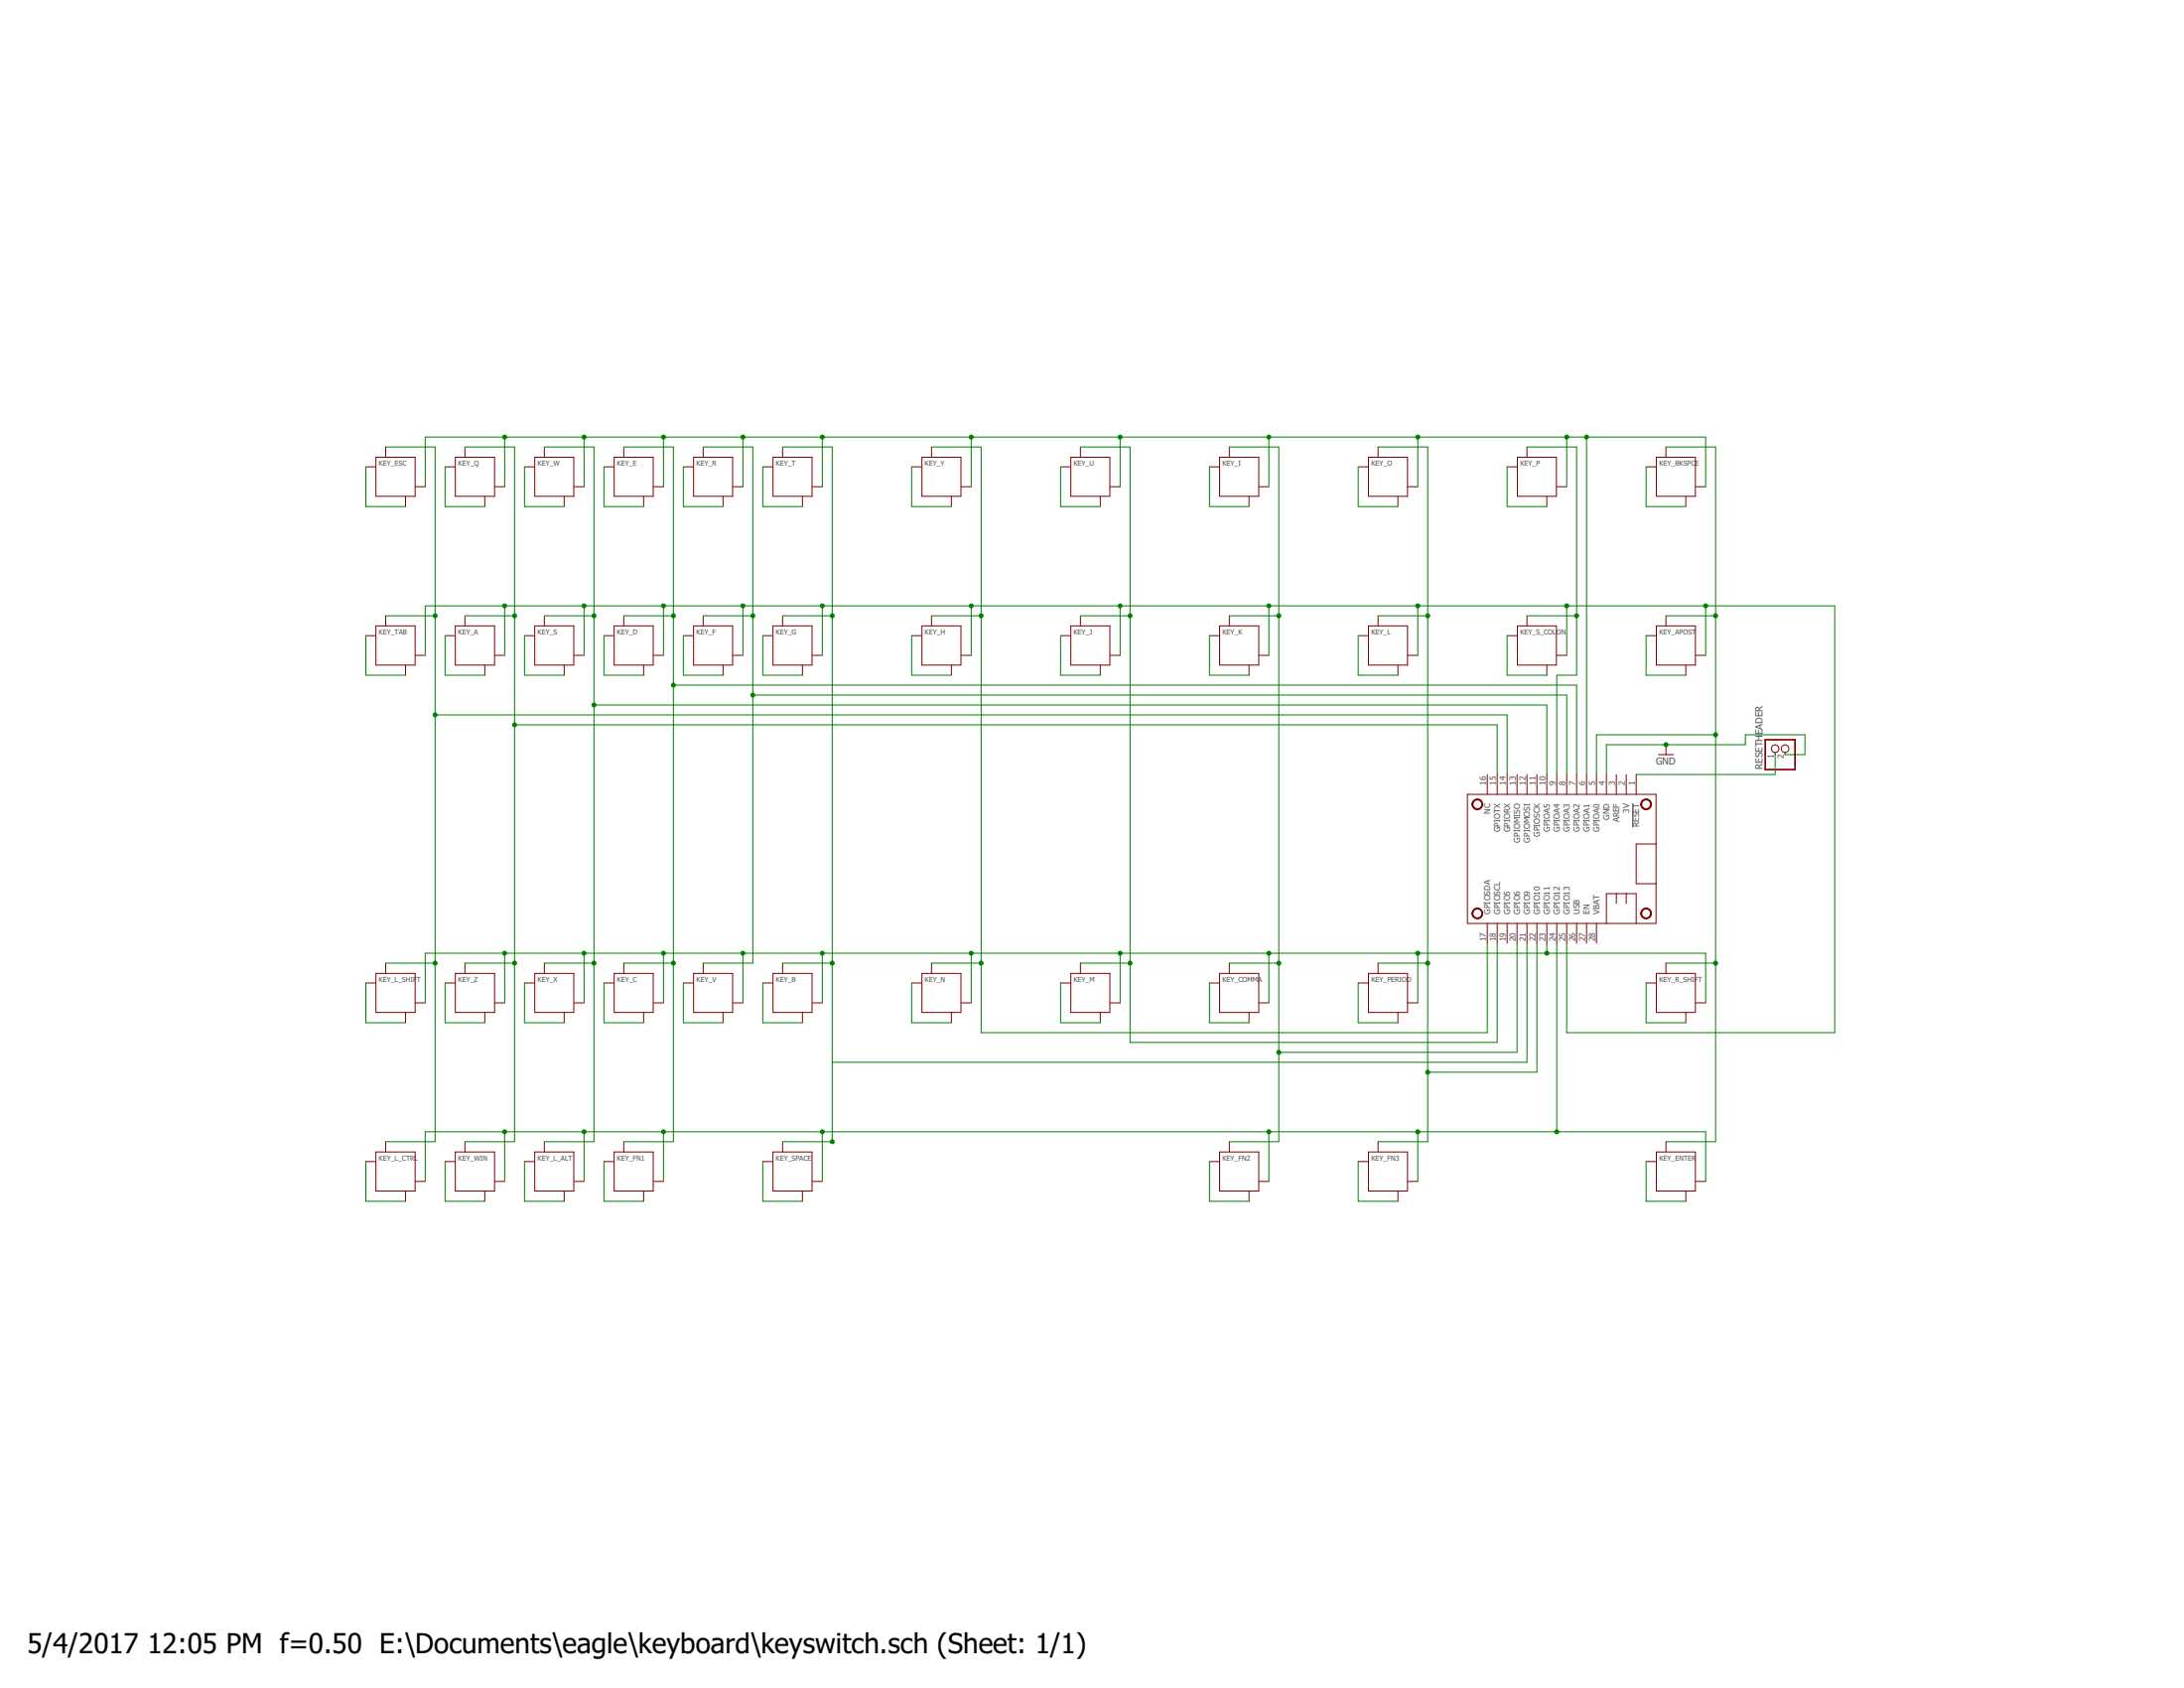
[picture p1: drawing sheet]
<svg xmlns="http://www.w3.org/2000/svg" width="279mm" height="216mm" viewBox="0 0 279 216" stroke-linecap="round" stroke-linejoin="round" font-family="sans-serif">
<path d="M208.9 102.8v3" fill="none" stroke="#505050" stroke-width=".13"/>
<g fill="none" stroke="#800000" stroke-width=".13">
<path d="M46.8 59.7h1.3M48.1 58.5h5v5h-5zM49.3 57.2v1.2M56.9 59.7h1.3M58.3 58.5h5v5h-5zM59.5 57.2v1.2M67.1 59.7h1.3M68.4 58.5h5v5h-5zM69.6 57.2v1.2M77.3 59.7h1.2M78.6 58.5h5v5h-5zM79.8 57.2v1.2"/>
<path d="M87.4 59.7h1.3M88.7 58.5h5v5h-5zM90 57.2v1.2M97.6 59.7h1.2M98.9 58.5h5v5h-5zM100.1 57.2v1.2M116.6 59.7h1.3M117.9 58.5h5v5h-5zM119.2 57.2v1.2M135.7 59.7h1.2M137 58.5h5v5h-5zM138.2 57.2v1.2"/>
<path d="M154.7 59.7h1.3M156 58.5h5v5h-5zM157.3 57.2v1.2M173.8 59.7h1.2M175.1 58.5h5v5h-5zM176.3 57.2v1.2M192.8 59.7h1.3M194.1 58.5h5v5h-5zM195.3 57.2v1.2M210.6 59.7h1.3M211.9 58.5h5v5h-5zM213.1 57.2v1.2"/>
<path d="M49.3 78.8v1.2M51.9 63.5v1.3M53.1 62.3h1.3M59.5 78.8v1.2M62 63.5v1.3M63.3 62.3h1.3M69.6 78.8v1.2M72.2 63.5v1.3M73.4 62.3h1.3M79.8 78.8v1.2M82.3 63.5v1.3M83.6 62.3h1.3"/>
<path d="M90 78.8v1.2M92.5 63.5v1.3M93.8 62.3h1.2M100.1 78.8v1.2M102.7 63.5v1.3M103.9 62.3h1.3M119.2 78.8v1.2M121.7 63.5v1.3M123 62.3h1.2M138.2 78.8v1.2M140.8 63.5v1.3M142 62.3h1.3"/>
<path d="M157.3 78.8v1.2M159.8 63.5v1.3M161.1 62.3h1.2M176.3 78.8v1.2M178.8 63.5v1.3M180.1 62.3h1.3M195.3 78.8v1.2M197.9 63.5v1.3M199.2 62.3h1.2M213.1 78.8v1.2M215.7 63.5v1.3M216.9 62.3h1.3"/>
<path d="M46.8 81.3h1.3M48.1 80.1h5v5h-5zM51.9 85.1v1.3M53.1 83.8h1.3M56.9 81.3h1.3M58.3 80.1h5v5h-5zM62 85.1v1.3M63.3 83.8h1.3M67.1 81.3h1.3M68.4 80.1h5v5h-5zM72.2 85.1v1.3M73.4 83.8h1.3"/>
<path d="M77.3 81.3h1.2M78.6 80.1h5v5h-5zM82.3 85.1v1.3M83.6 83.8h1.3M87.4 81.3h1.3M88.7 80.1h5v5h-5zM92.5 85.1v1.3M93.8 83.8h1.2M97.6 81.3h1.2M98.9 80.1h5v5h-5zM102.7 85.1v1.3M103.9 83.8h1.3"/>
<path d="M116.6 81.3h1.3M117.9 80.1h5v5h-5zM121.7 85.1v1.3M123 83.8h1.2M135.7 81.3h1.2M137 80.1h5v5h-5zM140.8 85.1v1.3M142 83.8h1.3M154.7 81.3h1.3M156 80.1h5v5h-5zM159.8 85.1v1.3M161.1 83.8h1.2"/>
<path d="M173.8 81.3h1.2M175.1 80.1h5v5h-5zM178.8 85.1v1.3M180.1 83.8h1.3M190.3 99.1v2.5M191.5 99.1v2.5M192.8 81.3h1.3M192.8 99.1v2.5M194.1 99.1v2.5M194.1 80.1h5v5h-5zM195.3 99.1v2.5M196.6 99.1v2.5"/>
<path d="M197.9 85.1v1.3M197.9 99.1v2.5M199.2 83.8h1.2M199.2 99.1v2.5M200.4 99.1v2.5M201.7 99.1v2.5M203 99.1v2.5M204.2 99.1v2.5M205.5 99.1v2.5M206.8 99.1v2.5M208 99.1v2.5M209.3 99.1v2.5"/>
<path d="M210.6 81.3h1.3M211.9 80.1h5v5h-5zM212.2 96.5h1.9M213.1 95.2v1.3M215.7 85.1v1.3M216.9 83.8h1.3M227.1 96.2v.3M228.4 96.2v.3M187.7 101.6h24.2v16.5h-24.2zM190.3 118.1v2.5M191.5 118.1v2.5M192.8 118.1v2.5"/>
<path d="M194.1 118.1v2.5M195.3 118.1v2.5M196.6 118.1v2.5M197.9 118.1v2.5M199.2 118.1v2.5M200.4 118.1v2.5M201.7 118.1v2.5M203 118.1v2.5M204.2 118.1v2.5M205.5 118.1v-3.8h3.8v3.8M206.8 114.3v1.3M208 114.3v1.3"/>
<path d="M211.9 107.9h-2.6v5.1h2.6M46.8 125.7h1.3M48.1 124.5h5v5h-5zM49.3 123.2v1.3M51.9 129.5v1.3M53.1 128.3h1.3M56.9 125.7h1.3M58.3 124.5h5v5h-5zM59.5 123.2v1.3M62 129.5v1.3M63.3 128.3h1.3M67.1 125.7h1.3"/>
<path d="M68.4 124.5h5v5h-5zM69.6 123.2v1.3M72.2 129.5v1.3M73.4 128.3h1.3M77.3 125.7h1.2M78.6 124.5h5v5h-5zM79.8 123.2v1.3M82.3 129.5v1.3M83.6 128.3h1.3M87.4 125.7h1.3M88.7 124.5h5v5h-5zM90 123.2v1.3"/>
<path d="M92.5 129.5v1.3M93.8 128.3h1.2M97.6 125.7h1.2M98.9 124.5h5v5h-5zM100.1 123.2v1.3M102.7 129.5v1.3M103.9 128.3h1.3M116.6 125.7h1.3M117.9 124.5h5v5h-5zM119.2 123.2v1.3M121.7 129.5v1.3M123 128.3h1.2"/>
<path d="M135.7 125.7h1.2M137 124.5h5v5h-5zM138.2 123.2v1.3M140.8 129.5v1.3M142 128.3h1.3M154.7 125.7h1.3M156 124.5h5v5h-5zM157.3 123.2v1.3M159.8 129.5v1.3M161.1 128.3h1.2M173.8 125.7h1.2M175.1 124.5h5v5h-5z"/>
<path d="M176.3 123.2v1.3M178.8 129.5v1.3M180.1 128.3h1.3M210.6 125.7h1.3M211.9 124.5h5v5h-5zM213.1 123.2v1.3M215.7 129.5v1.3M216.9 128.3h1.3M46.8 148.6h1.3M48.1 147.3h5v5h-5zM49.3 146v1.3M51.9 152.4v1.2"/>
<path d="M53.1 151.1h1.3M56.9 148.6h1.3M58.3 147.3h5v5h-5zM59.5 146v1.3M62 152.4v1.2M63.3 151.1h1.3M67.1 148.6h1.3M68.4 147.3h5v5h-5zM69.6 146v1.3M72.2 152.4v1.2M73.4 151.1h1.3M77.3 148.6h1.2"/>
<path d="M78.6 147.3h5v5h-5zM79.8 146v1.3M82.3 152.4v1.2M83.6 151.1h1.3M97.6 148.6h1.2M98.9 147.3h5v5h-5zM100.1 146v1.3M102.7 152.4v1.2M103.9 151.1h1.3M154.7 148.6h1.3M156 147.3h5v5h-5zM157.3 146v1.3"/>
<path d="M159.8 152.4v1.2M161.1 151.1h1.2M173.8 148.6h1.2M175.1 147.3h5v5h-5zM176.3 146v1.3M178.8 152.4v1.2M180.1 151.1h1.3M210.6 148.6h1.3M211.9 147.3h5v5h-5zM213.1 146v1.3M215.7 152.4v1.2M216.9 151.1h1.3"/>
<circle cx="227.1" cy="95.8" r=".49"/>
<circle cx="228.4" cy="95.8" r=".49"/>
</g>
<g fill="#800000" stroke="#800000" stroke-width=".13">
<path d="M188.5 116.4a.7 .7 0 0 1 1.1 .1 .7 .7 0 0 1-.4 1 .7 .7 0 0 1-.9-.7h.1a.57 .57 0 0 1 .8-.5 .57 .57 0 0 1 .2 .9 .57 .57 0 0 1-.9-.2l-.1-.2h-.1z" fill-rule="evenodd"/>
<path d="M188.5 102.4a.7 .7 0 0 1 1.1 .1 .7 .7 0 0 1-.4 1 .7 .7 0 0 1-.9-.6h.1a.57 .57 0 0 1 .8-.6 .57 .57 0 0 1 .2 .9 .57 .57 0 0 1-.9-.1l-.1-.2h-.1z" fill-rule="evenodd"/>
<path d="M210.1 102.4a.7 .7 0 0 1 1.1 .1 .7 .7 0 0 1-.4 1 .7 .7 0 0 1-.9-.6h.1a.56 .56 0 0 1 .8-.6 .56 .56 0 0 1 .2 .9 .56 .56 0 0 1-.9-.1l-.1-.2h-.1z" fill-rule="evenodd"/>
<path d="M210.1 116.4a.7 .7 0 0 1 1.1 .1 .7 .7 0 0 1-.4 1 .7 .7 0 0 1-.9-.7h.1a.56 .56 0 0 1 .8-.5 .56 .56 0 0 1 .2 .9 .56 .56 0 0 1-.9-.2l-.1-.2h-.1z" fill-rule="evenodd"/>
</g>
<path d="M225.8 94.6h3.8v3.8h-3.8z" fill="none" stroke="#800000" stroke-width=".21"/>
<g fill="none" stroke="#008000" stroke-width=".13">
<path d="M46.8 59.7v5.1h5.1M49.3 57.2h6.4v88.8h-6.4M56.9 59.7v5.1h5.1M59.5 57.2h6.3v88.8h-6.3M64.6 55.9v6.4M67.1 59.7v5.1h5.1M69.6 57.2h6.4v88.8h-6.4M74.7 55.9v6.4M77.3 59.7v5.1h5M79.8 57.2h6.3v88.8h-6.3M84.9 55.9v6.4M87.4 59.7v5.1h5.1"/>
<path d="M90 57.2h6.3v66h-6.3M95 55.9v6.4M97.6 59.7v5.1h5.1M100.1 57.2h6.4v88.8h-6.4M105.2 55.9v6.4M116.6 59.7v5.1h5.1M119.2 57.2h6.3v74.9h64.8v-11.5M124.2 55.9v6.4M135.7 59.7v5.1h5.1M138.2 57.2h6.4v76.1h46.9v-12.7M143.3 55.9v6.4M154.7 59.7v5.1h5.1"/>
<path d="M157.3 57.2h6.3v88.8h-6.3M162.3 55.9v6.4M173.8 59.7v5.1h5M176.3 57.2h6.3v88.8h-6.3M181.4 55.9v6.4M192.8 59.7v5.1h5.1M195.3 57.2h6.4v29.2h-2.5v12.7M200.4 55.9v6.4M203 55.9v43.2M210.6 59.7v5.1h5.1M213.1 57.2h6.4v88.8h-6.4M49.3 78.8h6.4"/>
<path d="M54.4 62.3v-6.4h163.8v6.4M59.5 78.8h6.3M64.6 77.5v6.3M69.6 78.8h6.4M74.7 77.5v6.3M79.8 78.8h6.3M84.9 77.5v6.3M90 78.8h6.3M95 77.5v6.3M100.1 78.8h6.4M105.2 77.5v6.3M119.2 78.8h6.3"/>
<path d="M124.2 77.5v6.3M138.2 78.8h6.4M143.3 77.5v6.3M157.3 78.8h6.3M162.3 77.5v6.3M176.3 78.8h6.3M181.4 77.5v6.3M195.3 78.8h6.4M200.4 77.5v6.3M213.1 78.8h6.4M218.2 77.5v6.3M46.8 81.3v5.1h5.1"/>
<path d="M54.4 83.8v-6.3h180.3v54.6h-34.3v-11.5M55.7 91.4h137.1v7.7M56.9 81.3v5.1h5.1M65.8 92.7h125.7v6.4M67.1 81.3v5.1h5.1M76 90.2h121.9v8.9M77.3 81.3v5.1h5M86.1 87.6h115.6v11.5M87.4 81.3v5.1h5.1M96.3 88.9h104.1v10.2M97.6 81.3v5.1h5.1M116.6 81.3v5.1h5.1"/>
<path d="M135.7 81.3v5.1h5.1M154.7 81.3v5.1h5.1M173.8 81.3v5.1h5M192.8 81.3v5.1h5.1M210.6 81.3v5.1h5.1M219.5 94h-15.3v5.1M227.1 96.5v2.6h-17.8M228.4 96.5h2.5v-2.5h-7.6v1.2h-17.8v3.9M46.8 125.7v5.1h5.1M49.3 123.2h6.4M54.4 128.3v-6.4h163.8v6.4M56.9 125.7v5.1h5.1"/>
<path d="M59.5 123.2h6.3M64.6 121.9v6.4M67.1 125.7v5.1h5.1M69.6 123.2h6.4M74.7 121.9v6.4M77.3 125.7v5.1h5M79.8 123.2h6.3M84.9 121.9v6.4M87.4 125.7v5.1h5.1M95 121.9v6.4M97.6 125.7v5.1h5.1M100.1 123.2h6.4"/>
<path d="M105.2 121.9v6.4M116.6 125.7v5.1h5.1M119.2 123.2h6.3M124.2 121.9v6.4M135.7 125.7v5.1h5.1M138.2 123.2h6.4M143.3 121.9v6.4M154.7 125.7v5.1h5.1M157.3 123.2h6.3M162.3 121.9v6.4M173.8 125.7v5.1h5M176.3 123.2h6.3"/>
<path d="M181.4 121.9v6.4M194.1 120.6v14h-30.5M195.3 120.6v15.3h-88.8M196.6 120.6v16.5h-14M197.9 120.6v1.3M199.2 120.6v24.2M210.6 125.7v5.1h5.1M213.1 123.2h6.4M46.8 148.6v5h5.1M54.4 151.1v-6.3h163.8v6.3M56.9 148.6v5h5.1M64.6 144.8v6.3"/>
<path d="M67.1 148.6v5h5.1M74.7 144.8v6.3M77.3 148.6v5h5M84.9 144.8v6.3M97.6 148.6v5h5.1M105.2 144.8v6.3M154.7 148.6v5h5.1M162.3 144.8v6.3M173.8 148.6v5h5M181.4 144.8v6.3M210.6 148.6v5h5.1"/>
</g>
<g fill="#008000" stroke="#008000" stroke-width=".13">
<circle cx="65.8" cy="78.8" r=".25"/>
<circle cx="65.8" cy="123.2" r=".25"/>
<circle cx="65.8" cy="92.7" r=".25"/>
<circle cx="76" cy="78.8" r=".25"/>
<circle cx="76" cy="123.2" r=".25"/>
<circle cx="76" cy="90.2" r=".25"/>
<circle cx="96.3" cy="78.8" r=".25"/>
<circle cx="96.3" cy="88.9" r=".25"/>
<circle cx="125.5" cy="78.8" r=".25"/>
<circle cx="125.5" cy="123.2" r=".25"/>
<circle cx="163.6" cy="78.8" r=".25"/>
<circle cx="163.6" cy="123.2" r=".25"/>
<circle cx="163.6" cy="134.6" r=".25"/>
<circle cx="201.7" cy="78.8" r=".25"/>
<circle cx="219.5" cy="78.8" r=".25"/>
<circle cx="219.5" cy="123.2" r=".25"/>
<circle cx="219.5" cy="94" r=".25"/>
<circle cx="64.6" cy="55.9" r=".25"/>
<circle cx="74.7" cy="55.9" r=".25"/>
<circle cx="84.9" cy="55.9" r=".25"/>
<circle cx="95" cy="55.9" r=".25"/>
<circle cx="105.2" cy="55.9" r=".25"/>
<circle cx="124.2" cy="55.9" r=".25"/>
<circle cx="143.3" cy="55.9" r=".25"/>
<circle cx="162.3" cy="55.9" r=".25"/>
<circle cx="181.4" cy="55.9" r=".25"/>
<circle cx="200.4" cy="55.9" r=".25"/>
<circle cx="203" cy="55.9" r=".25"/>
<circle cx="55.7" cy="123.2" r=".25"/>
<circle cx="55.7" cy="78.8" r=".25"/>
<circle cx="55.7" cy="91.4" r=".25"/>
<circle cx="64.6" cy="121.9" r=".25"/>
<circle cx="74.7" cy="121.9" r=".25"/>
<circle cx="84.9" cy="121.9" r=".25"/>
<circle cx="95" cy="121.9" r=".25"/>
<circle cx="105.2" cy="121.9" r=".25"/>
<circle cx="124.2" cy="121.9" r=".25"/>
<circle cx="143.3" cy="121.9" r=".25"/>
<circle cx="162.3" cy="121.9" r=".25"/>
<circle cx="181.4" cy="121.9" r=".25"/>
<circle cx="197.9" cy="121.9" r=".25"/>
<circle cx="106.5" cy="78.8" r=".25"/>
<circle cx="106.5" cy="123.2" r=".25"/>
<circle cx="106.5" cy="146" r=".25"/>
<circle cx="182.6" cy="78.8" r=".25"/>
<circle cx="182.6" cy="123.2" r=".25"/>
<circle cx="182.6" cy="137.1" r=".25"/>
<circle cx="144.6" cy="78.8" r=".25"/>
<circle cx="144.6" cy="123.2" r=".25"/>
<circle cx="64.6" cy="144.8" r=".25"/>
<circle cx="74.7" cy="144.8" r=".25"/>
<circle cx="84.9" cy="144.8" r=".25"/>
<circle cx="105.2" cy="144.8" r=".25"/>
<circle cx="162.3" cy="144.8" r=".25"/>
<circle cx="181.4" cy="144.8" r=".25"/>
<circle cx="199.2" cy="144.8" r=".25"/>
<circle cx="86.1" cy="123.2" r=".25"/>
<circle cx="86.1" cy="78.8" r=".25"/>
<circle cx="86.1" cy="87.6" r=".25"/>
<circle cx="64.6" cy="77.5" r=".25"/>
<circle cx="74.7" cy="77.5" r=".25"/>
<circle cx="84.9" cy="77.5" r=".25"/>
<circle cx="95" cy="77.5" r=".25"/>
<circle cx="105.2" cy="77.5" r=".25"/>
<circle cx="124.2" cy="77.5" r=".25"/>
<circle cx="143.3" cy="77.5" r=".25"/>
<circle cx="162.3" cy="77.5" r=".25"/>
<circle cx="181.4" cy="77.5" r=".25"/>
<circle cx="200.4" cy="77.5" r=".25"/>
<circle cx="218.2" cy="77.5" r=".25"/>
<circle cx="213.1" cy="95.2" r=".25"/>
</g>
<g font-size="3.5">
<text x="3.5" y="211.4">5/4/2017</text>
<text x="18.9" y="211.4">12:05 PM f=0.50 E:\Documents\eagle\keyboard\keyswitch.sch (Sheet: 1/1)</text>
</g>
<g font-size="1.2" fill="#505050">
<text x="211.9" y="97.8">GND</text>
<text x="225.5" y="98.4" transform="rotate(-90 225.5 98.4)">RESETHEADER</text>
</g>
<g font-size="1.1" fill="#505050">
<text x="190.1" y="100.4" transform="rotate(-90 190.1 100.4)">16</text>
<text x="191.4" y="100.4" transform="rotate(-90 191.4 100.4)">15</text>
<text x="192.6" y="100.4" transform="rotate(-90 192.6 100.4)">14</text>
<text x="193.9" y="100.4" transform="rotate(-90 193.9 100.4)">13</text>
<text x="195.2" y="100.4" transform="rotate(-90 195.2 100.4)">12</text>
<text x="196.4" y="100.4" transform="rotate(-90 196.4 100.4)">11</text>
<text x="197.7" y="100.4" transform="rotate(-90 197.7 100.4)">10</text>
<text x="199" y="100.4" transform="rotate(-90 199 100.4)">9</text>
<text x="200.3" y="100.4" transform="rotate(-90 200.3 100.4)">8</text>
<text x="201.5" y="100.4" transform="rotate(-90 201.5 100.4)">7</text>
<text x="202.8" y="100.4" transform="rotate(-90 202.8 100.4)">6</text>
<text x="204.1" y="100.4" transform="rotate(-90 204.1 100.4)">5</text>
<text x="205.3" y="100.4" transform="rotate(-90 205.3 100.4)">4</text>
<text x="206.6" y="100.4" transform="rotate(-90 206.6 100.4)">3</text>
<text x="207.9" y="100.4" transform="rotate(-90 207.9 100.4)">2</text>
<text x="209.1" y="100.4" transform="rotate(-90 209.1 100.4)">1</text>
<text x="226.9" y="97" transform="rotate(-90 226.9 97)">1</text>
<text x="228.2" y="97" transform="rotate(-90 228.2 97)">2</text>
<text x="190.7" y="104.1" transform="rotate(-90 190.7 104.1)">NC</text>
<text x="191.9" y="106.4" transform="rotate(-90 191.9 106.4)">GPIOTX</text>
<text x="193.2" y="106.5" transform="rotate(-90 193.2 106.5)">GPIORX</text>
<text x="194.5" y="107.8" transform="rotate(-90 194.5 107.8)">GPIOMISO</text>
<text x="195.7" y="107.8" transform="rotate(-90 195.7 107.8)">GPIOMOSI</text>
<text x="197" y="107" transform="rotate(-90 197 107)">GPIOSCK</text>
<text x="198.3" y="106.4" transform="rotate(-90 198.3 106.4)">GPIOA5</text>
<text x="199.5" y="106.4" transform="rotate(-90 199.5 106.4)">GPIOA4</text>
<text x="200.8" y="106.4" transform="rotate(-90 200.8 106.4)">GPIOA3</text>
<text x="202.1" y="106.4" transform="rotate(-90 202.1 106.4)">GPIOA2</text>
<text x="203.3" y="106.4" transform="rotate(-90 203.3 106.4)">GPIOA1</text>
<text x="204.6" y="106.4" transform="rotate(-90 204.6 106.4)">GPIOA0</text>
<text x="205.9" y="104.9" transform="rotate(-90 205.9 104.9)">GND</text>
<text x="207.2" y="105.2" transform="rotate(-90 207.2 105.2)">AREF</text>
<text x="208.4" y="104" transform="rotate(-90 208.4 104)">3V</text>
<text x="209.7" y="105.8" transform="rotate(-90 209.7 105.8)">RESET</text>
<text x="190.7" y="116.9" transform="rotate(-90 190.7 116.9)">GPIOSDA</text>
<text x="191.9" y="116.9" transform="rotate(-90 191.9 116.9)">GPIOSCL</text>
<text x="193.2" y="116.9" transform="rotate(-90 193.2 116.9)">GPIO5</text>
<text x="194.5" y="116.9" transform="rotate(-90 194.5 116.9)">GPIO6</text>
<text x="195.7" y="116.9" transform="rotate(-90 195.7 116.9)">GPIO9</text>
<text x="197" y="116.9" transform="rotate(-90 197 116.9)">GPIO10</text>
<text x="198.3" y="116.9" transform="rotate(-90 198.3 116.9)">GPIO11</text>
<text x="199.5" y="116.9" transform="rotate(-90 199.5 116.9)">GPIO12</text>
<text x="200.8" y="116.9" transform="rotate(-90 200.8 116.9)">GPIO13</text>
<text x="202.1" y="116.9" transform="rotate(-90 202.1 116.9)">USB</text>
<text x="203.3" y="116.9" transform="rotate(-90 203.3 116.9)">EN</text>
<text x="204.6" y="116.9" transform="rotate(-90 204.6 116.9)">VBAT</text>
<text x="190.1" y="120.4" transform="rotate(-90 190.1 120.4)">17</text>
<text x="191.4" y="120.4" transform="rotate(-90 191.4 120.4)">18</text>
<text x="192.6" y="120.4" transform="rotate(-90 192.6 120.4)">19</text>
<text x="193.9" y="120.4" transform="rotate(-90 193.9 120.4)">20</text>
<text x="195.2" y="120.4" transform="rotate(-90 195.2 120.4)">21</text>
<text x="196.4" y="120.4" transform="rotate(-90 196.4 120.4)">22</text>
<text x="197.7" y="120.4" transform="rotate(-90 197.7 120.4)">23</text>
<text x="199" y="120.4" transform="rotate(-90 199 120.4)">24</text>
<text x="200.3" y="120.4" transform="rotate(-90 200.3 120.4)">25</text>
<text x="201.5" y="120.4" transform="rotate(-90 201.5 120.4)">26</text>
<text x="202.8" y="120.4" transform="rotate(-90 202.8 120.4)">27</text>
<text x="204.1" y="120.4" transform="rotate(-90 204.1 120.4)">28</text>
</g>
<g font-size=".9" fill="#505050">
<text x="48.5" y="59.6">KEY_ESC</text>
<text x="58.6" y="59.6">KEY_Q</text>
<text x="68.8" y="59.6">KEY_W</text>
<text x="78.9" y="59.6">KEY_E</text>
<text x="89.1" y="59.6">KEY_R</text>
<text x="99.3" y="59.6">KEY_T</text>
<text x="118.3" y="59.6">KEY_Y</text>
<text x="137.3" y="59.6">KEY_U</text>
<text x="156.4" y="59.6">KEY_I</text>
<text x="175.4" y="59.6">KEY_O</text>
<text x="194.5" y="59.6">KEY_P</text>
<text x="212.3" y="59.6">KEY_BKSPCE</text>
<text x="48.5" y="81.2">KEY_TAB</text>
<text x="58.6" y="81.2">KEY_A</text>
<text x="68.8" y="81.2">KEY_S</text>
<text x="78.9" y="81.2">KEY_D</text>
<text x="89.1" y="81.2">KEY_F</text>
<text x="99.3" y="81.2">KEY_G</text>
<text x="118.3" y="81.2">KEY_H</text>
<text x="137.3" y="81.2">KEY_J</text>
<text x="156.4" y="81.2">KEY_K</text>
<text x="175.4" y="81.2">KEY_L</text>
<text x="194.5" y="81.2">KEY_S_COLON</text>
<text x="212.3" y="81.2">KEY_APOST</text>
<text x="48.5" y="125.6">KEY_L_SHIF</text>
<text x="53.3" y="125.6">T</text>
<text x="58.6" y="125.6">KEY_Z</text>
<text x="68.8" y="125.6">KEY_X</text>
<text x="78.9" y="125.6">KEY_C</text>
<text x="89.1" y="125.6">KEY_V</text>
<text x="99.3" y="125.6">KEY_B</text>
<text x="118.3" y="125.6">KEY_N</text>
<text x="137.3" y="125.6">KEY_M</text>
<text x="156.4" y="125.6">KEY_COMMA</text>
<text x="175.4" y="125.6">KEY_PERIOD</text>
<text x="212.3" y="125.6">KEY_R_SHIFT</text>
<text x="48.5" y="148.5">KEY_L_CTRL</text>
<text x="58.6" y="148.5">KEY_WIN</text>
<text x="68.8" y="148.5">KEY_L_ALT</text>
<text x="78.9" y="148.5">KEY_FN1</text>
<text x="99.3" y="148.5">KEY_SPACE</text>
<text x="156.4" y="148.5">KEY_FN2</text>
<text x="175.4" y="148.5">KEY_FN3</text>
<text x="212.3" y="148.5">KEY_ENTER</text>
</g>
</svg>
